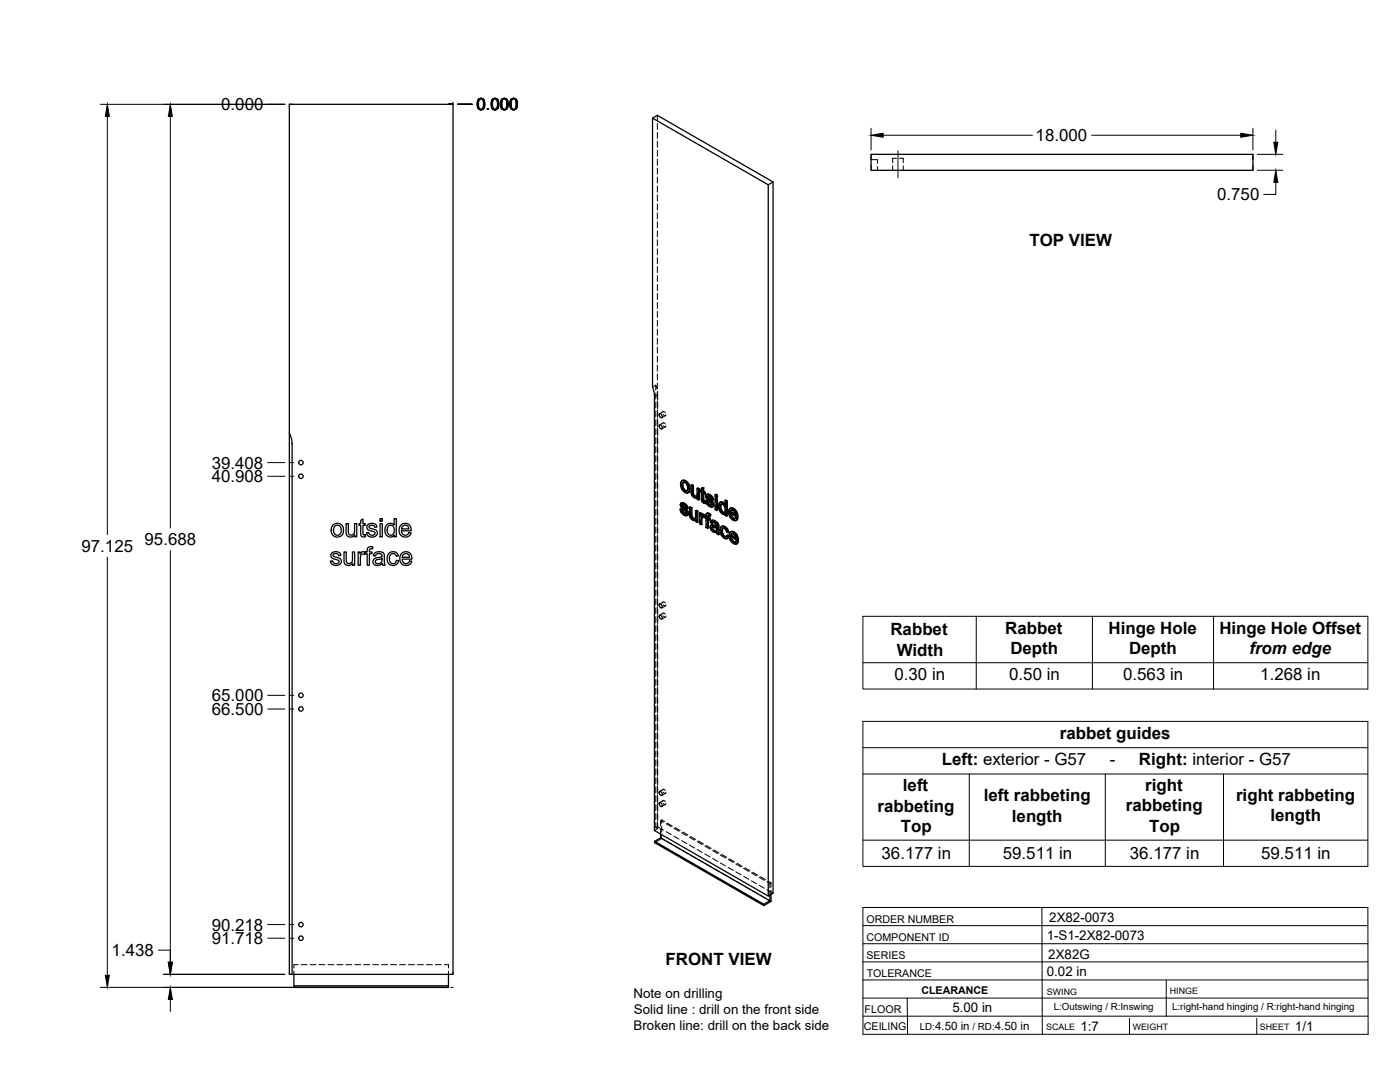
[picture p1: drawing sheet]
<svg xmlns="http://www.w3.org/2000/svg" width="559mm" height="432mm" viewBox="0 0 559 432" stroke-linecap="round" stroke-linejoin="round" font-family="sans-serif">
<!-- layer: Visible -->
<g fill="none" stroke="#000" stroke-width=".51">
<path d="M260.5 47.1l46.1 26.6v283.9l-45.4-26.2v-173.1l-.7-3.8v-107.4l1.9-1.1 46.2 26.6M306.6 73.7l2-1.1v283.9l-2 1.1M347.7 61.6h152.4v6.4h-152.4zM115.5 172.9l.7 1.6 .4 2.5v211.9h-1.1zM115.5 172.9v-131.3h65.3v347.3h-64.2M263.3 169.6a.93 .93 0 0 1 .9 .5 .93 .93 0 0 1-.2 1.1l-.9-.9zM263.3 165.1a.93 .93 0 0 1 .9 .6 .93 .93 0 0 1-.2 1l-.9-.8zM272.2 191.8l.9-.2 .6 .2zM272.2 191.8l-.6 1.2 .5 2.2 .7 .9 1 .6h.8l.3-.3M272.3 193.6l.3 1.5M272.6 195.1l.3-.2 .8 .8-.3 .2zM272.8 192.5l-.2 .9"/>
<path d="M272.9 194.9l-.3-1.5-.3 .2 .2-.9 .5-.2 .9 .5 .5 1.4-.2 1.5h-.8M273.4 192l1 1a1.93 1.93 0 0 1 1 2M273.7 195.7l.5 .2M273.7 191.8l1.2 1.3M274.6 193.3l.5 1.9 .3-.2-.2 1.2M275.1 195.2l-.2 1.2 .3-.2-.6 .5M275.8 193.5l.7 .4 .3-.2v3.2M276.5 193.9v3.2l.3-.2 .3 .6M276.5 197.1l.3 .6 .3-.2 .5 .4M276.8 197.7l.4 .4h.9l-.3 .1M276.8 193.7l-.6-.3-.4 .1v3.2l.4 1.1 .7 .7a.97 .97 0 0 0 1.4 .1v.6l.5 .4M277.2 198.1l.6 .1"/>
<path d="M278.2 194.9l.6 .4 .4-.2v4.3l-.4 .2v-4.3M278.3 198.6l-.3 .2M279.2 195.1l-.7-.4-.3 .2v2.8l-.4 .5M280 195.5l-.5 .1v.6l.5 .3v3.3l.6 .8 .7 .4 .3-.2-.1-.7-.6 .1M280 194.8l.9-.2v1.5M280.6 194.8v1.5l.3-.2 .6 .3M280.6 196.3l.6 .3 .3-.2v.6l-.3 .2v-.6M280.6 199.8l.7 .2M280.7 200l.8 .1M280.9 194.6l-.9 .2v1.1l-.5-.3M280.9 197v2.6M281.2 197.2l-.6-.4v2.9l.4 .1"/>
<path d="M281.6 199.9l.6 .2M282.1 197.3l1.3 .1M282.3 198.3l.6 .5M282.4 198.6l.2 .3a1.16 1.16 0 0 1 1.4 .8l.4 .4M282.4 197.2l-.4 .2M282.5 197.4l.5 .2 .4-.2 .7 .6M282.5 199.9l-.6-.2-.3 .2 .4 1.2 .9 .9a1.24 1.24 0 0 0 1.6 .2M282.6 198v.1M282.6 198.9l1.5 1.4 .3-.2 .4 .7M282.7 198.4l-.1-.3-.3 .2 .1-.2 1 .3 .5 1 .6 .2M282.8 197.2l-.9 .3-.2 .9 .5 .9 1.7 1.7-.1 .7M283 197.6l.8 .6 .3-.2 .5 .7"/>
<path d="M283.8 198.2l.5 .7 .3-.2 .2 .8-.3 .1-.2-.7M285.4 199.1l.3-.2 .7 .3-.4 .2zM285.4 197.4l.3-.2 .7 .4-.4 .2zM285.4 199.1v4.2l.6 .4M285.4 197.4v.8l.6 .4M286.4 199.2v4.3l-.4 .2v-4.3M286.4 197.6v.8l-.4 .2v-.8M289.4 199.7l.6 .3 .3-.1v5.9l-.3 .2v-6M290.3 199.9l-.6-.4-.3 .2v2.1l-.5-.7M133 209.4l1-.5h.9l1.5 .7 .6 1v2.1l-1.1 1.3-1.6 .3-1.4-.7-.7-1.6a2.87 2.87 0 0 1 .8-2.6zM133.6 210.1l1.1-.5 .6 .1 .6 .6 .3 1.8-.3 .8-.6 .6h-1.2l-.7-.6-.3-1.5zM138.2 209h.8l.1 3.7a1.31 1.31 0 0 0 1.7 .7 1.31 1.31 0 0 0 .7-1.6v-2.8h.9v5.2h-.8v-.8a1.86 1.86 0 0 1-2.2 .9 1.86 1.86 0 0 1-1.2-2.1z"/>
<path d="M144 207.7l.9-.6v1.9h.9v.7h-.9v3.3l.2 .4h.7l.1 .8h-1.3l-.6-.6v-3.9h-.7v-.7h.7zM146.7 209.5l1.7-.6a1.73 1.73 0 0 1 2 1.4l-.8 .1a1.17 1.17 0 0 0-1.1-.9 1.17 1.17 0 0 0-1.2 .9l.4 .4 2.1 .6a1.59 1.59 0 0 1 .7 2 1.59 1.59 0 0 1-2 .9l-1.5-.3-.7-1.4 .9-.1 .2 .6 .6 .5 1.4-.2a.82 .82 0 0 0 .2-1.1 .82 .82 0 0 0-1.1-.3l-1-.3a1.38 1.38 0 0 1-.8-2.2zM151.7 209h.9v5.2h-.9zM151.7 207h.9v1h-.9zM154.3 209.5l1.1-.6a1.86 1.86 0 0 1 1.9 .7v-2.6h.9v7.2h-.8v-.6a2.16 2.16 0 0 1-2.7 .4 2.16 2.16 0 0 1-1.1-2.4zM154.9 210.1l1.3-.5 1 1v2l-.7 .9h-1l-.8-.9-.1-1.5zM160 209.6l1-.7h1.5l1 .7 .5 1 .1 1.2h-3.9l.2 1 .9 .7a1.43 1.43 0 0 0 1.9-1l.9 .1-.4 .9-1 .7h-1.7l-1-.6-.7-1.7 .1-1.2zM160.7 210l.6-.4 1.1 .1 .6 .6 .2 .8h-2.9zM271.4 203.3l.6 .2M271.9 200.7l1.3 .1M272 203.5l.4-.2 .2 .9-.3 .1zM272.1 201.7l.7 .5"/>
<path d="M272.2 202l.2 .4a1.49 1.49 0 0 1 1.6 .9l.3 .2M272.3 200.6l-.5 .2M272.3 204.3l.7 .7h.8M272.4 200.8l.5 .2 .3-.2 .8 .6M272.4 203.3l-.7-.2-.3 .2 .4 1.2 .9 .9a1.24 1.24 0 0 0 1.6 .2M272.4 202.4l1.5 1.3 .4-.2 .4 .7M272.5 201.4v.1M272.5 201.8v-.3l-.4 .2 .1-.2 .9 .2 .6 1.1 .7 .3M272.6 204.2l.7 .6M272.7 200.6l-1 .3-.2 .9 .6 1 1.6 1.6-.1 .7M272.9 201l.8 .6 .3-.2 .5 .7M273 205l.6 .1"/>
<path d="M273.7 201.6l.5 .7 .3-.2 .2 .8-.3 .2-.2-.8M273.7 205.1h-.1M273.9 203.7l.4 .6 .4-.1 .1 .7M274.3 204.3l.2 .8 .3-.2-.2 .6M274.5 205.1l-.2 .5 .3-.1-.4 .3M275.2 202.4l.7 .4 .3-.2v3.2M275.9 202.8v3.1l.3-.1 .3 .6M275.9 206l.3 .6 .3-.2 .4 .4M276.2 206.6l.4 .4h.9l-.3 .2M276.2 202.6l-.7-.3-.3 .1v2.9l.3 1.2 .8 .9a.97 .97 0 0 0 1.4 .1M276.6 207l.6 .2M277.6 203.8l.7 .4 .3-.2v4.3l-.3 .2v-4.3"/>
<path d="M277.7 207.5v.7l.6 .3M277.7 207.6l-.2 .1M278.6 204l-.7-.4-.3 .2v2.7l-.4 .7M279.2 204.7l.6 .4 .3-.2v.5l.4-.2M279.8 205.1v.6l.7-.5 .4 .1M280 206.4l.2 2.8-.3 .2v-2.2M280.1 204.9l-.6-.3-.3 .1v4.3l.7 .4M280.2 205.4l.7-.1 .6 .4M280.3 206.1v.1M280.6 205.4l.6 .5M281 206.6l-.8-.5-.2 .3 .3-.2-.1 .8M281.2 206.5l.6 .3v3.7l.6 .4"/>
<path d="M281.2 206.5v-.4l-.2 .5M281.2 200.3l.1 .7M281.2 206.5l-.2 .1M282.2 204.9h.9l.6 .4M282.2 200.1l.3-.2 .3 .8-.3 .2zM282.4 206.6l.7 .4 .3-.2v.6l-.3 .2v-.6M282.5 204.7l-.5 .2M282.5 200.9l.7 .6h.8M282.7 207.3v3.4l-.3 .2v-3.8l.7 .5M282.7 205.7v.7M282.8 205.1l.6 .4 .3-.2-.4 .8 .1-.6M282.8 200.7l.7 .7"/>
<path d="M283.1 204.9l-.6-.2-.5 .3-.2 1.2-.6-.3 .6-.1M283.2 201.5l.6 .2M283.3 206.1a.45 .45 0 0 0-.5-.5 .45 .45 0 0 0-.4 .6v.4l.3-.2 .7 .4M283.8 209.6l.8-.2 1.4 .5M283.9 201.7h-.1M284.1 210.7l.2 .6 .3-.2 .5 .5M284.1 200.3l.4 .6 .3-.1 .2 .7M284.2 210.4l-.1 .3 .3-.2 .2 .6M284.2 209.4l-.5 .2M284.3 211.3l.5 .5h1h-1M284.3 210.3l-.1 .1M284.4 207.8l.8 .3 .3-.2 .8 .6"/>
<path d="M284.4 210.3l.8 .3a.73 .73 0 0 1 .8 .6 .73 .73 0 0 1-.5 .8M284.4 210.3l-.2 .1M284.4 210.3v.2M284.5 200.9l.2 .8 .3-.2-.2 .6M284.5 208.4l-.4 .5 .6-.5 1.2 1a.48 .48 0 0 1 0 .8 .48 .48 0 0 1-.7-.3l-.9-.3M284.6 209.4l-1 .3-.2 1 .8 1.2 1 .6a.64 .64 0 0 1 1 .5l.6 .4M284.7 201.7l-.2 .5 .3-.1-.5 .3M284.7 207.6l-.8 .2M285.2 208.1l.8 .6 .3-.2 .4 .5M285.5 207.9l-.8-.3-.9 .3-.3 .5 .6 .5M286 208.7l.4 .5 .3-.2 .2 .7M286.4 209.2l.2 .6 .3-.1 .1 2.9"/>
<path d="M286.6 209.8l.1 3 .3-.2 .1 .6-.3 .2-.1-.6M287.4 202.4l.3 1.4M287.5 200.4h1.2l.6 .6M287.7 201.3h.7l.7 .8 .3 1.3-.3 1.2M287.7 201.3l-.3 1.1 .3-.2 .3 1.4M287.7 203.8l.3-.2 .8 .8-.5 .1zM287.8 201.2l-.1 .1M287.8 200.3l-.5 .2M288 201.2l-.3 1M288.1 212l.3 1.4 .3-.2 .7 .8M288.2 210.1l.9 .2 .3-.2 1 1M288.4 213.4l.7 .8h.8"/>
<path d="M288.4 200.6l.5 .5h.5M288.4 204.6h.7M288.5 209.9l-.6 .3M288.6 210.8l-.2 1M288.7 200.4l-.9-.1-.7 .3-.3 2.1 1.1 2.1 1 .5 .5-.2v.6l.6 .3M288.8 204.4l.4 .1M289.1 210.3l.8 .7a1.42 1.42 0 0 1 1 1.4l-.3 .2-.5-1.3M289.4 205.1l-.2 .2M289.4 210.1l-.9-.2-.7 .4-.4 1.9 1 2 1 .8h.7M290 213.7l.6 .4M290.6 212.6l-.6-.3-.7-1.2-.8-.3-.4 1.2 .3-.2 .3 1.4M290.6 214.1l.4-.1-.2 .5-.7 .5z"/>
<path d="M291 214l-.7-.5-.5 .8-.7-.1M291.3 202.9h.9a1.88 1.88 0 0 1 1.8 1.3M291.5 204.3l2 1.2-.5-1.5-.8-.5-.5 .2-.2 .6 .3-.2 1.7 1M291.5 212.3h.9a1.95 1.95 0 0 1 1.9 1.2M291.7 213.6l2 1.2-.3-1.1-.9-.8-.6 .1-.2 .6 .3-.1 1.7 .9M291.8 206.1l.8 .9 .8-.1M291.8 205.1l.3 .9M292 203.5l-.2 .6M292 215.5l.8 .8h.8M292 214.4l.3 .9M292.2 212.9l-.2 .6M292.5 203.1l1 .9a1.97 1.97 0 0 1 1 2.1"/>
<path d="M292.6 207l.5 .1M292.7 212.4l1.2 1.3 .4-.2 .4 1.9M292.8 216.3l.5 .2M292.8 202.9l-.9-.3-.9 .6-.2 1.5 .3 1.1 .7 1.1 1.2 .9h.7l.8-.9M293 212.2l-.9-.2-1 .7-.1 1.2 .3 1.3 .7 1.2 1.1 .7h.8l.8-.8M293.3 207l-.2 .1M293.5 216.4l-.2 .1M293.5 206.7l.7 .4M293.7 204.3l.5 1.9 .3-.1-.3 .1M293.7 216l.7 .5M293.9 213.7l.5 1.9 .3-.2-.3 .2M294.2 206.4l-2.8-1.5 .4 1.2 .3-.1 .8 .8"/>
<path d="M294.4 215.8l-2.8-1.6 .4 1.3 .3-.2 .8 .9M294.5 206.9l-.7 .8M294.5 206.9l-.6-.4-.8 .6M294.7 216.3l-.7 .8M294.7 216.3l-.7-.5-.7 .7M132.4 220.7l1.4-.5a1.81 1.81 0 0 1 2.3 1.4l-.9 .2a1.21 1.21 0 0 0-1.1-.9 1.21 1.21 0 0 0-1.2 .8l.3 .4 2.7 1a1.87 1.87 0 0 1-.3 2.2 1.87 1.87 0 0 1-2.3 .3l-.9-.5-.5-1.1 .9-.2 .3 .8 .5 .3 1.4-.2a.82 .82 0 0 0 .2-1.1 .82 .82 0 0 0-1-.3l-1.1-.3a1.37 1.37 0 0 1-.7-2.3zM137.3 220.3h.9v3.8a1.31 1.31 0 0 0 1.7 .7 1.31 1.31 0 0 0 .8-1.7v-2.8h.9v5.3h-.8v-.8a1.86 1.86 0 0 1-2.3 .8 1.86 1.86 0 0 1-1.2-2.1zM143 220.3h.8v.8a1.25 1.25 0 0 1 2-.7l.8-.1v-1.2a1.55 1.55 0 0 1 2.2-.9l-.1 .8a.81 .81 0 0 0-.9 0 .81 .81 0 0 0-.4 .8v.5h1.1v.7h-1.1v4.6h-.8v-4.6h-.8v-.4l-.3 .7-.9-.2-.6 .5-.2 4h-.8zM149.5 220.8l1.6-.6 1.2 .1 .8 .4 .6 4.9h-.9l-.2-.7-1.2 .7h-1.2l-.9-.4-.4-.7a1.74 1.74 0 0 1 2-2l.6-.1a.8 .8 0 0 0 1-.8 .8 .8 0 0 0-1.1-.7l-1 .2-.5 .8-.9-.1zM150.1 223.5l2.4-.6a1.59 1.59 0 0 1-.6 1.8 1.59 1.59 0 0 1-1.9-.1l-.2-.5zM155.2 220.9l1-.6h1.5l.8 .4 .5 1-.8 .3a1.47 1.47 0 0 0-2-.9 1.47 1.47 0 0 0-.8 2l.5 1.4 .7 .4 1.1-.2 .5-1.1 .9 .1-.3 1-1 .8-1.3 .1-1-.4a3.4 3.4 0 0 1-.3-4.3zM160.3 220.9l1-.6h1.5l.9 .6 .6 1.1 .1 1.1h-3.9l.2 1 .8 .7a1.43 1.43 0 0 0 2-.9l.9 .1-.4 .7-1.1 .9h-1.6l-1-.6-.7-1.8v-1.1z"/>
<path d="M161 221.3l.6-.3h1l.6 .5 .3 .9h-3zM263.3 245.5a.93 .93 0 0 1 .9 .6 .93 .93 0 0 1-.2 1l-.9-.9zM263.3 241a.93 .93 0 0 1 .9 .6 .93 .93 0 0 1-.2 1l-.9-.8zM263.3 315.9a.93 .93 0 0 1 .9 .5 .93 .93 0 0 1-.2 1.1l-.9-.9zM263.3 320.3a.93 .93 0 0 1 .9 .6 .93 .93 0 0 1-.2 1l-.9-.9zM263.7 332.8v1.6l-2.4 1.3v.6l43.6 25.1v-.5l-43.6-25.2M263.7 334.4l43.6 25.1-2.4 1.4M307.3 357.2v2.3M307.7 357v2.7l-2.8 1.7M117.3 388.9v5.2h61.7v-.7h-61.7M179 388.9v4.5"/>
<circle cx="120.1" cy="184.6" r=".9"/>
<circle cx="120.1" cy="190.1" r=".9"/>
<circle cx="120.1" cy="277.5" r=".9"/>
<circle cx="120.1" cy="282.9" r=".9"/>
<circle cx="120.1" cy="374.4" r=".9"/>
<circle cx="120.1" cy="369" r=".9"/>
</g>
<!-- layer: Hidden -->
<g fill="none" stroke="#000" stroke-width=".4">
<path d="M262.4 46v2.1M262.4 49.3v2.3M262.4 52.8v2.4M262.4 56.4v2.4M262.4 60v2.4M262.4 63.5v2.4M262.4 67.1v2.4M262.4 70.7v2.4M262.4 74.3v2.3M262.4 77.8v2.4M347.7 63.7h2.5v1.5M350.2 66.4v1.6"/>
<path d="M356.3 66.2v1.8M357.8 63.2h-1.5v1.8M359 63.2h1.5v1.8M360.5 66.2v1.8M262.4 81.4v2.4M262.4 85v2.4M262.4 88.5v2.4M262.4 92.1v2.4M262.4 95.7v2.4M262.4 99.3v2.3M262.4 102.8v2.4M262.4 106.4v2.4"/>
<path d="M262.4 110v2.4M262.4 113.6v2.3M262.4 117.1v2.4M262.4 120.7v2.4M262.4 124.3v2.3M262.4 127.8v2.4M262.4 131.4v2.4M262.4 135v2.4M262.4 138.6v2.3M261.7 153.7l.4 1.3M261.7 153.7v2M261.7 156.9v2.3"/>
<path d="M261.7 153.7l-1.2 .8M262.4 142.1v2.4M262.4 145.7v2.4M262.4 149.3v2.4M262.4 152.8v2.4M262.4 156.4v2.4M262.4 160v2.4M262.4 156.2l.1 3.4M261.7 160.4v2.4M261.7 164v2.4M261.7 167.6v2.4M261.7 171.2v2.3"/>
<path d="M261.7 174.7v2.4M261.7 178.3v2.4M262.4 163.6v2.3M262.4 167.1v2.4M262.4 170.7v2.4M262.4 174.3v2.4M262.4 177.8v2.4M262.5 160.8v2.4M262.5 164.4v2.3M262.5 167.9v2.4M262.5 171.5v2.4M262.5 175.1v2.3"/>
<path d="M262.5 178.6v2.4M264.5 169.2l.4-.5 .7 .5M264.5 164.7l.4-.4 .7 .4M264.7 168.8l-1.5 .8M264.7 164.3l-1.5 .8M264.8 169.9l.6 .5 .4-.5M264.8 165.4l.7 .5 .3-.4M265.6 170.3l-1.4 .9M265.6 165.9l-1.4 .8M261.7 181.9v2.4M261.7 185.4v2.4M261.7 189v2.4"/>
<path d="M261.7 192.6v2.4M261.7 196.2v2.3M261.7 199.7v2.4M262.4 181.4v2.4M262.4 185v2.4M262.4 188.6v2.3M262.4 192.1v2.4M262.4 195.7v2.4M262.4 199.3v2.4M262.5 182.2v2.4M262.5 185.8v2.4M262.5 189.4v2.3"/>
<path d="M262.5 192.9v2.4M262.5 196.5v2.4M271.9 193.1l.5 1.9-.3 .2M272.4 195l1.3 1.3-.3 .2M272.5 191.6l-.9 1.7M272.8 192.5l-.2 .1M272.9 192.4h.8l-.3 .2M273.7 192.4l.8 .9-.3 .2M273.7 196.3l.9 .3-.3 .2M274.5 195.8l-.3 .1M274.5 193.3l.3 1.2-.3 .4M274.8 194.7l-.1 .8-.5 .4"/>
<path d="M274.9 196.5l-.3 .1M276.2 193.4v3.3l-.3 .2M276.2 196.7l.2 .7-.3 .1M276.4 197.4l.4 .6-.3 .2M276.8 198l.6 .5-.3 .1M277.4 198.5l.8 .2 .4-.3-.3 .2M278.1 198.1h.1M278.3 198l-.4 .2M278.4 198.6h-.1M278.4 197.8l-.3 .3M278.5 194.7v2.8l-.4 .5M278.6 198.4v.7l-.3 .1"/>
<path d="M278.6 199.1l.6 .3M279.8 196l.5 .3-.3 .2M279.8 195.5v.5l-.3 .2M280 195.5l.3 .2M280.3 196.3l.1 3.4-.4 .2M280.3 194.6v1.1l-.3 .2M280.4 199.7l.2 .5-.3 .1M280.6 196.8l.3-.2v.4M280.9 196.6l.6 .4M281.9 199.7l.5 1.3-.3 .2M282 197.9l.1 .6-.3 .2M282.1 197.4l-.4 .6"/>
<path d="M282.1 198.5l.5 .7-.4 .1M282.3 197.2l-.5 .4M282.5 198l.3-.2-.2 .2M282.6 199.2l1.5 1.5-.3 .2M282.7 197.9l-.3 .2M282.8 197.8l.6 .2-.3 .2M283.4 198l.6 .5-.3 .2M284 198.5l.2 .7-.3 .2M284.2 199.2l.6 .3M285.7 197.2v.9l-.3 .1M285.7 198.9v1.5M285.7 198.1l.7 .3"/>
<path d="M289.7 199.5v2.1l-.3 .2M261.7 203.3v2.4M261.7 206.9v2.4M261.7 210.4v2.4M261.7 214v2.4M261.7 217.6v2.4M262.4 202.8v2.4M262.4 206.4v2.4M262.4 210v2.4M262.4 213.6v2.3M262.4 217.1v2.4M262.5 200.1v2.3"/>
<path d="M262.5 203.6v2.4M262.5 207.2v2.4M262.5 210.8v2.4M262.5 214.4v2.3M262.5 217.9v2.4M271.7 203.1l.5 1.3-.3 .2M271.8 201.3l.2 .6-.3 .2M271.9 200.8l-.4 .6M272 201.9l.4 .7-.3 .2M272.1 200.6l-.5 .4M272.2 204.4l1.1 1-.3 .1M272.3 201.4l.3-.1-.1 .1"/>
<path d="M272.4 202.6l1.6 1.5-.3 .2M272.6 201.3l-.4 .2M272.6 201.3l.7 .1-.4 .2M273.3 201.4l.5 .6-.3 .1M273.3 205.4l.8 .3-.3 .1M273.8 202l.3 .6-.4 .2M274 204.9l-.2 .1M274 204.1l.2 .5-.3 .2M274 204.9l-.3 .2 .3-.2M274.1 202.6l.6 .3M274.2 204.6l-.2 .3M274.5 205.6l-.4 .1"/>
<path d="M275.5 202.3l.1 3.3-.3 .2M275.6 205.6l.2 .7-.3 .2M275.8 206.3l.4 .6-.3 .2M276.2 206.9l.6 .5-.3 .2M276.8 207.4l.8 .2 .4-.3-.2 .2M277.5 207h.1M277.7 206.9l-.4 .2M277.8 206.7l-.3 .3M277.9 203.6v2.6l-.4 .7M278 207.3v.7l-.3 .2M278 208l.6 .3M279.5 207.3v1.6l-.3 .1"/>
<path d="M279.5 208.9l.7 .3M279.5 204.6v1.5M280.1 206.1l.8-.1-.3 .2M280.1 205.4v.1M280.2 206.1l.3-.2-.2 .2M280.4 205.2l-.6 .5M280.6 200.2l.5 .4-.3 .2M280.9 206l.4 .4M281.1 200.6l.5 .2M281.2 206.1l.3-.1-.2 .4M281.5 205.7v.1M281.5 206.3l.6 .3-.3 .2"/>
<path d="M281.5 206l-.2 .4M281.5 205.7l-.3 .3M281.8 205.8l.3 .2M282.1 209.1v1.2l-.3 .2M282.1 210.3l.6 .4M282.1 206.6v1.3M282.2 205l-.1 1-.3 .2M282.3 204.7l-.5 .4M282.4 201l1.1 1-.3 .1M282.4 207.1l.3-.2v.4M282.5 205.7l.4-.2-.2 .2M282.7 206.9l.7 .5"/>
<path d="M282.9 205.5l.4 .1-.4 .2M283.3 205.6l.3 .3M283.5 202l.8 .2-.3 .2M283.7 210.1l.4 1.1-.4 .2M283.8 208.3l.6 .4M283.8 209.6l-.4 .7M284 209.5l-.5 .3M284.1 211.2l.9 .9-.3 .2M284.1 207.7l-.6 .7M284.1 201.5h-.1M284.1 200.7l.2 .5-.3 .2M284.2 201.5l-.3 .2 .2-.2"/>
<path d="M284.2 207.6l-.4 .3M284.3 201.2l-.2 .3M284.4 208.4l.4-.1-.3 .1M284.5 210.2l.2-.1zM284.5 210.2l-.2 .1M284.6 210.1l-.4 .2M284.6 202.2h-.3M284.7 210.1l1.6 .5-.3 .2M284.8 208.3l.6 .1-.3 .2M285 212.1l.7 .2-.3 .2M285.4 208.4l.7 .7-.3 .2M285.7 212.3h.7l-.4 .1"/>
<path d="M285.7 201.6v1.6l-.3 .1M285.7 203.2l.7 .3M286 209.9l.3 .1M286 211.7l-.3 .2M286.1 209.1l.2 .7-.3 .2M286.2 211.5l-.4 .3M286.3 210.6l-.1 .9-.3 .2M286.3 209.8l-.3 .4M286.4 212.3l.1 .6-.3 .1M286.5 212.9l.6 .3M287.1 201.8l.2 1.3-.3 .2M287.3 200.7l-.2 1.1-.3 .2"/>
<path d="M287.3 203.1l.6 1.1-.4 .2M287.6 200.4l-.6 .5M287.7 211.4l.5 2-.3 .2M287.9 204.2l.8 .8-.3 .1M287.9 210.3l-.2 1.1-.3 .2M288 201.1h.7l-.3 .2M288 201.1l-.2 .1M288 201.1v.1M288.1 201.1l-.3 .1M288.2 213.4l1.2 1.3-.3 .1M288.2 210l-.6 .5M288.6 210.8l-.2 .1"/>
<path d="M288.7 210.7l.8 .1-.4 .1M288.7 205l.6 .1 .4-.2-.3 .2M288.7 201.1l.8 .8-.4 .2M289.4 201.1l.3 .5M289.4 214.7l1 .1M289.5 210.8l.5 .5-.3 .2M289.5 201.9l.3 1.5-.4 .2M289.5 205.1h-.1M289.7 204.9v.6l-.3 .2M289.7 205.5l.6 .3M289.8 203.4l-.2 .8-.4 .3 .3-.1M290 211.3l.3 .8-.3 .2"/>
<path d="M290 214.1l-.1 .1M290.3 212.1l.6 .3M290.3 213.5l-.6 .8M291.1 204.1l.5 1.9-.3 .2M291.3 213.5l.5 1.9-.3 .2M291.4 204.9l.4-.2v.4M291.6 206l1.3 1.4-.4 .2M291.6 202.7l-.8 1.6M291.6 214.2l.4-.2v.4M291.8 204.7l2.7 1.6M291.8 215.4l1.3 1.3-.3 .2M291.8 212.1l-.8 1.6"/>
<path d="M292 214l2.7 1.6M292 203.5l-.2 .1M292.1 203.4l.7 .1-.3 .1M292.2 212.9h-.2M292.3 212.7l.7 .1-.3 .2M292.8 203.5l.8 .8-.3 .2M292.9 207.4l1 .2-.3 .2M293 212.8l.8 .9-.3 .2M293.1 216.7l1 .3-.3 .2M293.4 206.9h.1M293.5 205.1l.4 .2M293.6 206.9l-.3 .1 .2-.1"/>
<path d="M293.6 216.3h.1M293.6 204.3l.3 1-.4 .2M293.7 216.3l-.2 .1M293.7 214.4l.4 .3M293.8 216.2l-.4 .2M293.8 213.7l.3 1-.4 .1M293.9 206.5l-.4 .4M294 215.8l-.3 .5M294.1 207.5l-.2 .1M294.3 216.9l-.2 .1M261.7 221.1v2.4M261.7 224.7v2.4"/>
<path d="M261.7 228.3v2.4M261.7 231.9v2.4M261.7 235.4v2.4M261.7 239v2.4M262.4 220.7v2.4M262.4 224.3v2.4M262.4 227.9v2.3M262.4 231.4v2.4M262.4 235v2.4M262.4 238.6v2.3M262.5 221.5v2.4M262.5 225.1v2.4"/>
<path d="M262.5 228.6v2.4M262.5 232.2v2.4M262.5 235.8v2.4M262.5 239.4v2.3M261.7 242.6v2.4M261.7 246.2v2.3M261.7 249.7v2.4M261.7 253.3v2.4M261.7 256.9v2.3M262.4 242.1v2.4M262.4 245.7v2.4M262.4 249.3v2.4"/>
<path d="M262.4 252.9v2.3M262.4 256.4v2.4M262.4 260v2.4M262.5 242.9v2.4M262.5 246.5v2.4M262.5 250.1v2.4M262.5 253.6v2.4M262.5 257.2v2.4M264.5 245.1l.4-.5 .7 .5M264.5 240.6l.4-.4 .7 .5M264.7 244.7l-1.5 .8M264.7 240.2l-1.5 .8"/>
<path d="M264.8 245.8l.6 .5 .4-.5M264.8 241.3l.6 .5 .4-.4M265.6 246.3l-1.4 .8M265.6 241.8l-1.4 .8M261.7 260.4v2.4M261.7 264v2.4M261.7 267.6v2.4M261.7 271.2v2.3M261.7 274.7v2.4M261.7 278.3v2.4M262.4 263.6v2.3M262.4 267.1v2.4"/>
<path d="M262.4 270.7v2.4M262.4 274.3v2.4M262.4 277.9v2.3M262.5 260.8v2.4M262.5 264.4v2.3M262.5 267.9v2.4M262.5 271.5v2.4M262.5 275.1v2.4M262.5 278.6v2.4M261.7 281.9v2.3M261.7 285.5v2.3M261.7 289v2.4"/>
<path d="M261.7 292.6v2.4M261.7 296.2v2.3M261.7 299.7v2.4M262.4 281.4v2.4M262.4 285v2.4M262.4 288.6v2.4M262.4 292.1v2.4M262.4 295.7v2.4M262.4 299.3v2.4M262.5 282.2v2.4M262.5 285.8v2.4M262.5 289.4v2.3"/>
<path d="M262.5 292.9v2.4M262.5 296.5v2.4M261.7 303.3v2.4M261.7 306.9v2.4M261.7 310.5v2.3M261.7 314v2.4M261.7 317.6v2.4M262.4 302.9v2.3M262.4 306.4v2.4M262.4 310v2.4M262.4 313.6v2.4M262.4 317.1v2.4"/>
<path d="M262.5 300.1v2.4M262.5 303.7v2.3M262.5 307.2v2.4M262.5 310.8v2.4M262.5 314.4v2.3M262.5 317.9v2.4M264.5 315.4l.4-.4 .7 .5M264.5 319.9l.4-.5 .7 .5M264.7 315l-1.5 .8M264.7 319.5l-1.5 .8M264.8 316.1l.6 .5 .4-.4M265.6 316.6l-1.4 .8"/>
<path d="M261.7 330.3l.8 .4M261.7 321.2v2.4M261.7 324.7v2.4M261.7 328.3v2M262.4 320.7v2.4M262.4 324.3v2.4M262.4 327.9v2M262.4 329.9l-.7 .4M262.4 329.9l2.4 1.4M262.5 321.5v2.4M262.5 325.1v2.4M262.5 328.7v2"/>
<path d="M262.5 330.7l-1.3 .7M263.7 330.8v2M263.7 327.5l1.1 .6M264.1 328.5v-1.3l-.4 .3v2.1M264.1 334.6l-2.8 1.7M264.1 329.7v2.4M264.1 333.3v1.3M264.1 327.2l1.2 .7M264.1 334.6l1.2 .7M264.8 320.6l.7 .5 .3-.5M265.6 321.1l-1.4 .8M265.9 328.7l2 1.2"/>
<path d="M265.9 331.9l2 1.2M266.3 328.5l2.1 1.2M266.3 335.9l2.1 1.2M269 330.5l2 1.2M269 333.7l2 1.2M269.4 330.3l2.1 1.1M269.4 337.7l2.1 1.2M272.1 332.3l2 1.2M272.1 335.5l2 1.2M272.5 332l2.1 1.2M272.5 339.5l2.1 1.2M275.1 334.1l2.1 1.2"/>
<path d="M275.1 337.2l2.1 1.2M275.6 333.8l2.1 1.2M278.3 335.9l2 1.2M278.3 339l2 1.2M278.7 335.6l2.1 1.2M281.3 337.7l2.1 1.2M281.8 337.4l2.1 1.2M284.4 339.4l2.1 1.2M284.9 339.2l2.1 1.2M275.6 341.2l2.1 1.2M278.7 343l2.1 1.2M281.3 340.8l2.1 1.2"/>
<path d="M281.8 344.8l2.1 1.2M284.4 342.6l2.1 1.2M284.9 346.6l2.1 1.2M287.5 341.2l2.1 1.2M287.5 344.4l2.1 1.2M288 341l2.1 1.1M288 348.4l2.1 1.2M290.6 343l2.1 1.2M290.6 346.2l2.1 1.1M291.1 342.8l2.1 1.1M291.1 350.2l2.1 1.1M293.7 344.8l2.1 1.2"/>
<path d="M293.7 347.9l2.1 1.2M294.2 344.5l2 1.2M294.2 351.9l2 1.2M296.8 346.6l2.1 1.2M296.8 349.7l2.1 1.2M297.3 346.3l2 1.2M297.3 353.7l2 1.2M299.9 348.4l2.1 1.1M299.9 351.5l2.1 1.2M300.4 348.1l2.1 1.2M300.4 355.5l2.1 1.2M303 350.1l2.1 1.2"/>
<path d="M303 353.3l2.1 1.2M303.5 349.9l2 1.1M303.5 357.3l2 1.2M306.1 351.9l1.2 .7 .4-.3M306.1 355.1l2.5 1.4M306.6 351.7l1.1 .6M306.6 359.1l1.1 .6M307.3 352.6v1.7M307.3 355.5v1.7M307.7 352.3v1.8M307.7 355.2v1.8M117.3 387.5v1.4"/>
<path d="M119 385h-1.7v1.3M120.2 385h2.4M123.7 385h2.4M127.3 385h2.4M130.9 385h2.4M134.5 385h2.3M138 385h2.4M141.6 385h2.4M145.2 385h2.4M148.8 385h2.3M152.3 385h2.4M155.9 385h2.4"/>
<path d="M159.5 385h2.4M163 385h2.4M166.6 385h2.4M170.2 385h2.4M173.8 385h2.3M177.3 385h1.7v1.3M179 387.5v1.4"/>
</g>
<!-- layer: Reference -->
<g fill="none" stroke="#000" stroke-width=".4">
<path d="M115.5 41.6h1.8M116.4 41.6h-.9v.9M179 41.6h1.8M180.8 40.7v.9h-.9M347.7 61.6v2.1M347.7 65.8v2.2M500.1 61.6v2.1M500.1 65.8v2.2M115.5 184.6h1.8M115.5 190.1h1.8M115.5 277.5h1.8M115.5 282.9h1.8"/>
<path d="M115.5 369h1.8M115.5 374.4h1.8M115.5 387.9v1h.9M179.9 394.1h.9M180.8 387.9v1h-.9"/>
</g>
<!-- layer: Hidden Narrow -->
<path d="M262.5 157.5l-1.3 .8M276.2 196l-.4 .2M278.5 197l-.3 .2M280.3 198.8l-.3 .1M273.3 203.5l-.3 .1M275.5 204.9l-.3 .2M277.9 205.9l-.3 .2M282.1 205.6l-.3 .2M283.5 200.1l-.3 .1M285.3 210.3l-.3 .2M286.3 210.9l-.3 .2" fill="none" stroke="#000" stroke-width=".4"/>
<!-- layer: Visible Narrow -->
<path d="M276.8 196.1l-.3 .2M280.9 199.2l-.3 .1M283.5 199.3l-.3 .2M273.3 202.7l-.3 .2M276.2 205l-.3 .2M282.7 206l-.3 .2M285.2 209.6l-.3 .2M287 210.4l-.4 .1M287 211.3l-.4 .2" fill="none" stroke="#000" stroke-width=".4"/>
<!-- layer: Titleblock -->
<path d="M344.4 362.2h201.6l.1 50.6h-201.7zM344.4 376.6h201.6M344.4 369.4h201.6M415.9 362.2l.1 50.6M344.4 383.9h201.6M344.4 398.3h201.6M344.4 391.1h201.6M362.1 398.3l.1 14.4M465.5 391.3v14.4M344.4 405.5h201.7M450.8 406.4v6.4M501.6 406.4v6.4" fill="none" stroke="#000" stroke-width=".4"/>
<!-- layer: Custom Tables -->
<path d="M344.4 246h201.6v29h-201.6zM389.7 246v29M436 246v29M484.4 246v29M344.4 264.5h201.6M344.4 287.9h201.6v57.9h-201.6zM344.4 298.4h201.6M344.4 308.9h201.6M386.9 308.9v36.9M441.2 308.9v36.9M488.4 308.9v36.9M344.4 335.3h201.6" fill="none" stroke="#000" stroke-width=".4"/>
<!-- layer: FD_Dimensions -->
<g fill="none" stroke="#000" stroke-width=".4">
<path d="M40 41.6h73.7M42.8 46.5v166.8M68 46.5v164.2M182.6 41.6h5.8M347.7 51.2v8.6M352.5 54h59.6M435.7 54h59.6M500.1 51.2v8.6M509.2 51.9v4.9M501.9 61.6h10.1M501.9 67.9h10.1M509.2 72.8v4.8h-4.8"/>
<path d="M106.8 184.6h6.9M106.8 190.1h6.9M68 219.7v164.3M42.8 222.3v166.9M106.8 277.5h6.9M106.8 282.9h6.9M63.2 379.2h4.8M106.8 369h6.9M106.8 374.4h6.9M40 394h138.1M65.2 388.8h48.5M68 398.9v4.8"/>
</g>
<path d="M42.8 41.6l.8 4.9h-1.6zM68 41.6l.8 4.9h-1.6zM347.7 54l4.8-.8v1.6zM495.3 53.2l4.8 .8-4.8 .8zM508.4 56.8h1.6l-.8 4.8zM509.2 67.9l.8 4.9h-1.6zM42 389.2h1.6l-.8 4.8zM67.2 384h1.6l-.8 4.8zM68 394l.8 4.9h-1.6z" fill="#000" stroke="#000" stroke-width=".4"/>
<!-- layer: Smart Centers -->
<path d="M358.4 60.1v10.9" fill="none" stroke="#000" stroke-width=".4"/>
<g font-size="6.7">
<text x="88.3" y="44">0.000</text>
<text x="190.2" y="44">0.000</text>
<text x="413.4" y="56.3">18.000</text>
<text x="485.8" y="80">0.750</text>
<text x="410.9" y="98.2">TOP VIEW</text>
<text x="84.5" y="187">39.408</text>
<text x="84.5" y="192.4">40.908</text>
<text x="32.5" y="220.2">97.125</text>
<text x="57.7" y="217.6">95.688</text>
<text x="355.4" y="253.6">Rabbet</text>
<text x="401.2" y="252.9">Rabbet</text>
<text x="442.5" y="252.9">Hinge Hole</text>
<text x="486.7" y="252.9">Hinge Hole Offset</text>
<text x="357.9" y="261.6">Width</text>
<text x="403.3" y="261">Depth</text>
<text x="450.6" y="261">Depth</text>
<text x="498.7" y="261">from edge</text>
<text x="357" y="271.4">0.30 in</text>
<text x="402.8" y="271.4">0.50 in</text>
<text x="448.3" y="271.4">0.563 in</text>
<text x="503" y="271.4">1.268 in</text>
<text x="84.5" y="279.9">65.000</text>
<text x="84.5" y="285.3">66.500</text>
<text x="423" y="294.8">rabbet guides</text>
<text x="375.9" y="305.4">Left: exterior - G57</text>
<text x="443" y="305.4">-</text>
<text x="454.6" y="305.4">Right: interior - G57</text>
<text x="360.4" y="315.8">left</text>
<text x="457.1" y="315.8">right</text>
<text x="350.3" y="323.9">rabbeting</text>
<text x="392.7" y="319.8">left rabbeting</text>
<text x="449.4" y="323.8">rabbeting</text>
<text x="493.4" y="319.8">right rabbeting</text>
<text x="403.9" y="327.9">length</text>
<text x="507" y="327.8">length</text>
<text x="359.5" y="331.9">Top</text>
<text x="458.6" y="331.9">Top</text>
<text x="351.9" y="342.9">36.177 in</text>
<text x="400.3" y="342.9">59.511 in</text>
<text x="451" y="342.9">36.177 in</text>
<text x="503.4" y="342.9">59.511 in</text>
<text x="84.5" y="371.3">90.218</text>
<text x="84.5" y="376.8">91.718</text>
<text x="44.6" y="381.6">1.438</text>
<text x="265.7" y="385.2">FRONT VIEW</text>
</g>
<g font-size="5.3">
<text x="418.8" y="368">2X82-0073</text>
<text x="417.8" y="375.1">1-S1-2X82-0073</text>
<text x="418.4" y="382.6">2X82G</text>
<text x="417.8" y="389.5">0.02 in</text>
<text x="252.9" y="398.4">Note on drilling</text>
<text x="253" y="404.9">Solid line : drill on the front side</text>
<text x="380.1" y="404">5.00 in</text>
<text x="252.9" y="411.2">Broken line: drill on the back side</text>
<text x="431.3" y="411.5">1:7</text>
<text x="516.9" y="411.5">1/1</text>
</g>
<g font-size="4.6">
<text x="373.2" y="411.2">4.50 in</text>
<text x="397" y="411.2">4.50 in</text>
</g>
<g font-size="4.3">
<text x="345.8" y="368.4">ORDER NUMBER</text>
<text x="345.8" y="375.5">COMPONENT ID</text>
<text x="345.8" y="382.7">SERIES</text>
<text x="345.9" y="389.9">TOLERANCE</text>
<text x="367.7" y="396.7">CLEARANCE</text>
<text x="345.1" y="404.3">FLOOR</text>
<text x="344.8" y="411.1">CEILING</text>
</g>
<g font-size="3.9">
<text x="420.6" y="403.1">L:Outswing / R:Inswing</text>
<text x="467.8" y="403.1">L:right-hand hinging / R:right-hand hinging</text>
<text x="367.1" y="411.2">LD:</text>
<text x="388.2" y="411.2">/ RD:</text>
</g>
<g font-size="3.5">
<text x="417.9" y="397">SWING</text>
<text x="466.9" y="396.9">HINGE</text>
<text x="417.5" y="410.9">SCALE</text>
<text x="452.1" y="410.9">WEIGHT</text>
<text x="502.9" y="410.9">SHEET</text>
</g>
</svg>
